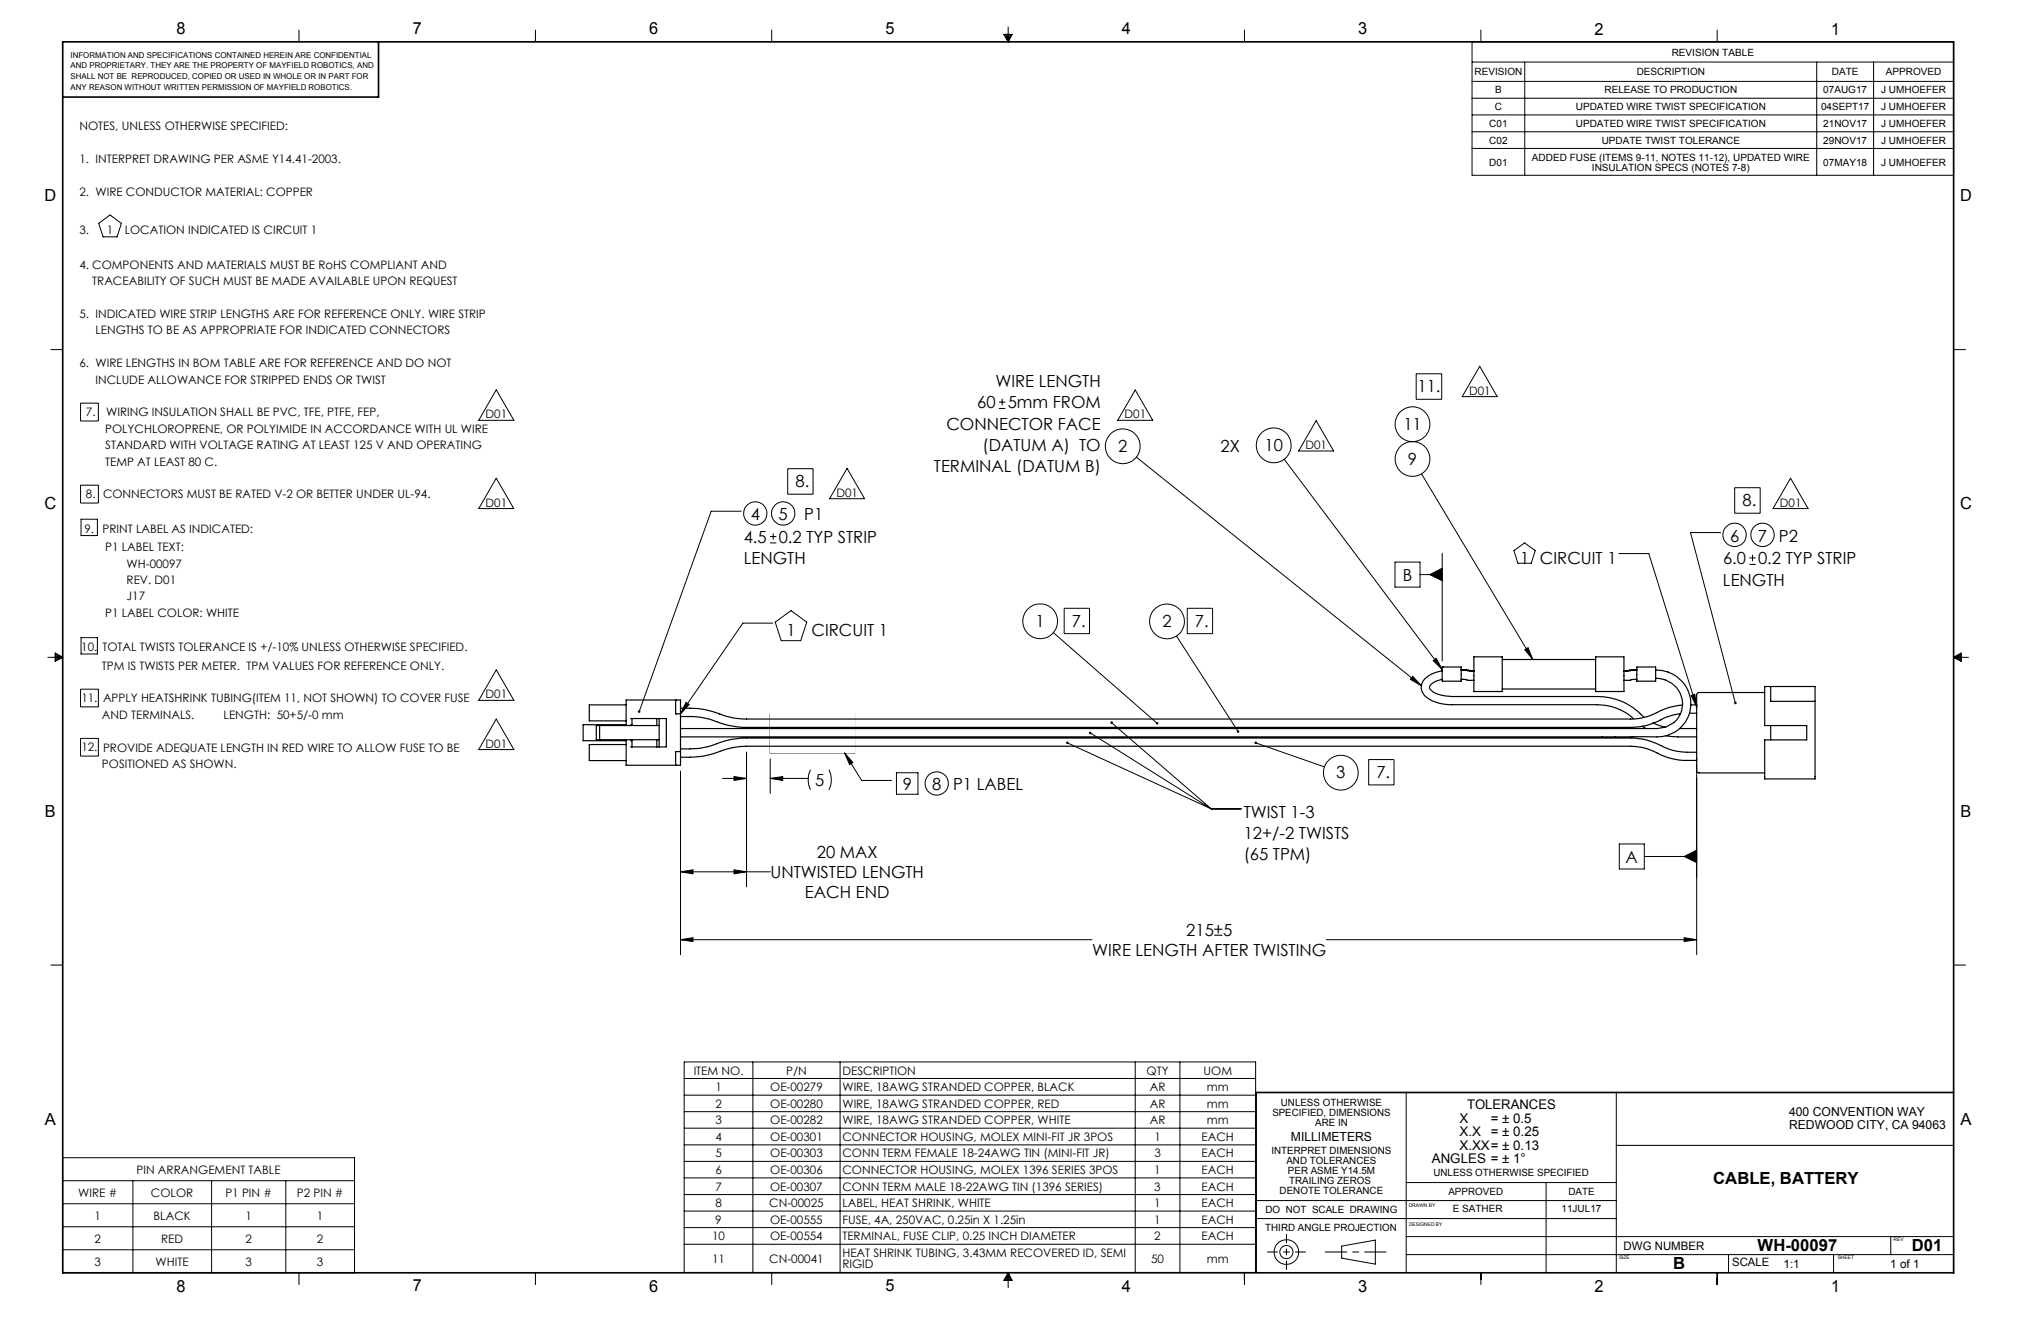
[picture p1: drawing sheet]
<svg xmlns="http://www.w3.org/2000/svg" width="432mm" height="279mm" viewBox="0 0 432 279" stroke-linecap="round" stroke-linejoin="round" font-family="sans-serif">
<g fill="none" stroke="#000" stroke-width=".21">
<path d="M63.3 6.4v2.5M113.3 6.4v2.5M163.3 6.4v2.5M212.4 7.3h1.7l-.8 1.6zM212.7 7.3l.6 1.6M213 7.3l.3 1.6M213.3 5.7v3.2M213.5 7.3l-.2 1.6M213.9 7.3l-.6 1.6M263.3 6.4v2.5M313.3 6.4v2.5M363.3 6.4v2.5"/>
<path d="M10.8 73.9h2.5M413.3 73.9h2.5M10.1 139h3.2M11.7 138.1l1.6 .9-1.6 .9zM11.7 138.4l1.6 .6M11.7 138.7l1.6 .3M13.3 139l-1.6 .6M13.3 139l-1.6 .3M413.3 139h3.2M413.3 139l1.6-.9v1.8zM413.3 139l1.6 .6M413.3 139l1.6 .3"/>
<path d="M414.9 138.4l-1.6 .6M414.9 138.7l-1.6 .3M157.9 159.1v28.5M162.9 151h17.9v8.2h-17.9zM144 163.1v38.8M171.5 162.8a4.8 4.8 0 0 0 0 4.2M175.4 162.8a4.8 4.8 0 0 1 0 4.2M359 164.5v37.4M144 198.8l2.6-.5v.8zM144 184.4l2.6-.4v.8zM144 198.8h87M144 184.4h19"/>
<path d="M155.3 184l2.6 .4-2.6 .4zM280.6 198.8h78.4M356.3 198.3l2.7 .5-2.7 .3zM10.8 204.1h2.5M413.3 204.1h2.5M297.5 231.1v38.1M341.9 231.1v38.1M265.7 257.7h76.2M265.7 253.9h76.2M297.5 250.1h44.4M327.1 250.1v19.1M341.9 242.3h71.4"/>
<path d="M63.3 269.2v2.5M113.3 269.2v2.5M163.3 269.2v2.5M213.3 269.2v3.1M213.3 269.2l.8 1.6h-1.7zM213.3 269.2l-.6 1.6M213.3 269.2l-.3 1.6M213.3 269.2l.6 1.6M213.3 269.2l.2 1.6M263.3 269.2v2.5M283.8 263.6l7.2-1.3v5.1l-7.2-1.3zM297.5 265.4h115.8"/>
<path d="M297.5 261.5h115.8M313.3 269.2v2.5M363.3 269.2v2.5M365.7 265.4v3.8M387.9 265.4v3.8M400 261.5v3.9M413.3 263.6v5.6"/>
<circle cx="272.2" cy="264.8" r="2.6"/>
<circle cx="272.2" cy="264.8" r="1.38"/>
</g>
<path d="M293.2 264.8h-12.8" fill="none" stroke="#000" stroke-width=".21" stroke-dasharray="15.2 1.3 1.3 1.3" stroke-dashoffset="10.7"/>
<path d="M276.2 264.8h-8.1" fill="none" stroke="#000" stroke-width=".21" stroke-dasharray="15.2 1.3 1.3 1.3" stroke-dashoffset="13.1"/>
<path d="M272.2 268.5v-7.4" fill="none" stroke="#000" stroke-width=".21" stroke-dasharray="15.2 1.3 1.3 1.3" stroke-dashoffset="13.4"/>
<path d="M13.3 8.9h400v260.3h-400zM80.1 8.9v11.6h-66.8M413.3 231.1h-147.6v38.1" fill="none" stroke="#000" stroke-width=".35"/>
<path d="M144 198.8l2.6-.5v.8zM356.3 198.3l2.7 .5-2.7 .3zM155.3 184l2.6 .4-2.6 .4zM144 184.4l2.6-.4v.8z" fill="#000"/>
<path d="M162.9 151h17.9v8.2h-17.9z" fill-rule="evenodd" fill="#fff"/>
<g fill="none" stroke="#000" stroke-width=".21">
<path d="M311.4 8.9h101.9v28.2h-101.9zM311.4 13.1h101.9M311.4 17.2h101.9M322.6 13.1v24M384.4 13.1v24M396.4 13.1v24M311.4 20.8h101.9M311.4 24.3h101.9M311.4 27.9h101.9M311.4 31.4h101.9M20.9 47.2l2.4-1.7 2.4 1.7-.9 2.9h-3zM299.6 79.1h5.4v5.4h-5.4z"/>
<path d="M313.1 77.5l3.7 6.4h-7.4zM17 85.3h3.8v3.7h-3.8zM105 82.4l3.7 6.5h-7.4zM166.7 99.1h5.3v5.4h-5.3zM179.2 99.1l3.7 6.4h-7.4zM211.3 86.4h1.4M211.3 85.1h1.4M212 84.3v1.4M240.2 82.5l3.7 6.4h-7.4zM240.4 96.7l60.3 48.3M271.7 97.1l33.4 44.5M278.4 89l3.8 6.4h-7.5z"/>
<path d="M17 102.6h3.8v3.8h-3.8zM17.1 109.8h3.5v3.5h-3.5zM105 101.1l3.7 6.5h-7.4zM156.8 108.1h-6.3l-15.3 42.4M162.9 114.8h1.4M162.9 113.5h1.4M163.6 112.8v1.4M295.1 118.9h5.3v5.3h-5.3zM300.7 100.2l23.6 39.3M305.1 117v22.8M320.3 116.5l2.2-1.7 2.3 1.7-.8 2.6h-2.9zM342.5 117.1h6.3l10.2 32.4"/>
<path d="M364 112.6h-6.4l9.5 36.1M367 103.2h5.4v5.3h-5.4zM370.1 119.4h1.3M370.1 118h1.3M370.8 117.3v1.4M378.8 101.1l3.7 6.5h-7.4zM17.1 134.9h3.5v3.4h-3.5zM163.5 131.8h-6.3l-13.2 19.2M164 131.6l3.4-2.4 3.3 2.4-1.3 3.9h-4.1zM222.8 133.8l22 19.2M225.1 128.7h5.4v5.3h-5.4zM248.9 134.5l13 20.2"/>
<path d="M251.2 128.7h5.3v5.3h-5.3zM300.4 121.5h4.7M302.5 121.5l2.6-1.3v2.6zM303.2 139.7l.6-.5 1.3 2.4zM322.6 137.4l.7-.4 1 2.5zM17 145.8h3.8v3.7h-3.8zM17 156.2h3.8v3.7h-3.8zM105 141.7l3.7 6.4h-7.4zM105 152.1l3.7 6.4h-7.4zM145.1 148.6l.7 .4-1.8 2zM157.9 159.1v8.7M178.7 159.2l3.6 5.9h6.3"/>
<path d="M178.7 159.2l1.7 2.1-.7 .4zM225.8 157.1l30.4 14M230.6 155l25.6 16.1M235.2 152.9l21 18.2M265.7 157.1l14.5 5.1M298.9 143.1l1.8 1.9-2.3-1.3zM357.8 147.1l.8-.2 .4 2.6zM152.9 164.6h5M155.3 164.3l2.6 .3-2.6 .5zM162.9 164.6l2.7-.3v.8zM162.9 160.5v7.3M162.9 164.6h8.1"/>
<path d="M189.7 163.4h4.5v4.6h-4.5zM256.2 171.1h6.4M289.6 160.7h5.3v5.3h-5.3zM342.6 178.5h5.3v5.3h-5.3zM359 161.7v23.9M347.9 181.2h11.1M356.3 181.2l2.7-1.4v2.7zM144.7 224.6h120.9v44.5h-120.9zM144.7 228.1h120.9M144.7 231.6h120.9M144.7 235.1h120.9M144.7 238.6h120.9"/>
<path d="M159.3 224.6v44.5M177.7 224.6v44.5M240.2 224.6v44.5M249.6 224.6v44.5M13.3 244.9h61.7v24.3h-61.7zM13.3 249.7h61.7M13.3 254.6h61.7M13.3 259.5h61.7M28.1 249.7v19.5M44.8 249.7v19.5M60.5 249.7v19.5M144.7 242.1h120.9"/>
<path d="M144.7 245.6h120.9M144.7 249.1h120.9M144.7 252.7h120.9M144.7 256.2h120.9M144.7 259.6h120.9M13.3 264.3h61.7M144.7 263.2h120.9"/>
<circle cx="237.5" cy="94.4" r="3.7"/>
<circle cx="269.5" cy="94.2" r="3.7"/>
<circle cx="298.8" cy="89.7" r="3.7"/>
<circle cx="298.8" cy="97.1" r="3.7"/>
<circle cx="159.8" cy="108.6" r="2.47"/>
<circle cx="165.7" cy="108.6" r="2.47"/>
<circle cx="367" cy="113.1" r="2.46"/>
<circle cx="372.9" cy="113.1" r="2.46"/>
<circle cx="220.1" cy="131.4" r="3.7"/>
<circle cx="246.9" cy="131.4" r="3.7"/>
<circle cx="198.2" cy="165.7" r="2.47"/>
<circle cx="283.7" cy="163.4" r="3.7"/>
</g>
<g fill="#000">
<path d="M230.4 154.9a.26 .26 0 0 0 .2 .4 .26 .26 0 0 0 .3-.3 .26 .26 0 0 0-.4-.2l.1 .2zM225.6 157a.27 .27 0 0 0 .1 .4 .27 .27 0 0 0 .3-.3 .27 .27 0 0 0-.4-.1l.2 .1zM234.9 152.7a.29 .29 0 0 0 .2 .5 .29 .29 0 0 0 .3-.4 .29 .29 0 0 0-.4-.1l.2 .2zM366.9 148.5v.3l.3 .1-.1-.2 .1 .2a.28 .28 0 0 0 .2-.4 .28 .28 0 0 0-.5 0zM357.8 147.1l.8-.2 .4 2.6zM145.1 148.6l.7 .4-1.8 2zM135 150.4l-.1 .2 .2 .2 .1-.3-.1 .3a.27 .27 0 0 0 .4-.3 .27 .27 0 0 0-.5-.1zM178.7 159.2l1.7 2.1-.7 .4zM303.2 139.7l.6-.5 1.3 2.4z"/>
<path d="M244.7 152.8a.26 .26 0 0 0-.1 .4 .26 .26 0 0 0 .4 0l-.2-.2 .2 .2a.27 .27 0 0 0 0-.4 .27 .27 0 0 0-.3 0zM261.7 154.6v.1a.26 .26 0 0 0 .1 .3 .26 .26 0 0 0 .3 0l-.2-.3 .2 .3 .1-.1-.1-.4zM265.5 156.9l-.1 .1 .3 .1-.3-.1a.27 .27 0 0 0 .3 .4 .27 .27 0 0 0 .2-.4 .27 .27 0 0 0-.4-.1zM298.9 143.1l1.8 1.9-2.3-1.3zM322.6 137.4l.7-.4 1 2.5zM356.3 181.2l2.7 1.3v-2.7zM302.5 121.5l2.6 1.3v-2.6z"/>
<path d="M162.9 164.6l2.7-.3v.8zM155.3 164.3l2.6 .3-2.6 .5z"/>
</g>
<g fill="none" stroke="#000" stroke-width=".25">
<path d="M317.8 139.5h19.8M126.9 153.5v3M132.5 149.1h-7.8v3.4h7.8M132.5 157.5h-7.8v3.4h7.8M132.5 156.5v5.4h10.4M132.5 153.3h-9.1v3.4h9.1M133.4 153.3h.3M133.4 152h.3M133.4 156.7h.3M133.4 158h.3M133.7 152h7.3v6h-7.3M133.7 152v1.5"/>
<path d="M133.7 156.5v1.5M139 152v1.5M139 156.5v1.5M139.5 153.5h-13.3v3h13.3M139.5 152v6M142.9 148.1h1.1v13.8h-1.1M142.9 148.1v2.9h1.1M142.9 148.1h-10.4v5.4M144 158.4a19.5 19.5 0 0 0 9.2-1.6l1.5-.4 2.5-.3h187.7a15.9 15.9 0 0 1 7.8 2.2l2.8 .7 3.5 .1M144 159h-1.1v2.9M144 154.1h195M305.1 143.7l-.4 .1a2.38 2.38 0 0 0-2.3 1.7l.1 .3a6.5 6.5 0 0 0 4.8 1.5h30.5a13.1 13.1 0 0 1 10 4.4"/>
<path d="M305.1 141.9l-.4 .1a5.1 5.1 0 0 0-3.9 2.5 2.68 2.68 0 0 0 1.4 3.2 9.1 9.1 0 0 0 5.1 1.3h30.5a11.2 11.2 0 0 1 7.7 3M305.1 141.1h4v.6M305.1 141.1v3h4v-.4M305.1 141.1h.1M309.1 143.7l2.7 .2M309.1 141.7h.4M309.1 141.7v2M309.5 141.7l1.6 .2M309.5 141.7h1.2l.4 .2M311.1 141.9h.7M311.8 141.9v-3h6v7.4h-6v-2.4M311.8 141.9v2"/>
<path d="M317.8 145.7h19.8M343.6 141.9v-3h-6v7.4h6v-2.4M343.6 141.9h.7M343.6 141.9v2M345.9 141.7h-1.1l-.5 .2M345.9 141.7l-1.6 .2M345.9 141.7h.4M346.3 143.7l-2.7 .2M346.3 141.7v-.6h4v3h-4v-.4M346.3 141.7v2M347.4 153.6l.8 .5M349.7 152.9l2.7 .9"/>
<path d="M350.3 141.7a7.1 7.1 0 0 1 7.4 6.9 7.1 7.1 0 0 1-7.1 7.3h-206.6M350.3 143.4a5.4 5.4 0 0 1 5.2 3.3 5.4 5.4 0 0 1-1.3 6.1h-.1M352.4 155.6a30 30 0 0 0 6.6 .3M354.2 152.8l-1.7 1-1.9 .3h-11.7M355.4 154.1h3.6M355.5 150.9a16.8 16.8 0 0 0-5.7 2l-2.3 .7-2.6 .2h-187a19.1 19.1 0 0 1-7.7-1.6l-3.5-.6h-2.7M356 149.1a16.2 16.2 0 0 0-6.8 2.2l-2.1 .6-1.4 .2h-187.8a18.9 18.9 0 0 1-7.2-1.6l-3.1-.6-3.6-.1M357.4 150.8h1.6M357.7 149.1h1.3v.4M359 149.5v10.9M373.3 146.5h-14a.91 .91 0 0 0-.3 1.2v1.8M373.3 145.2h10.7v19.5h-10.7v-8.2h8.9v-3h-8.9z"/>
<path d="M374.6 145.2v3.1h9.4M374.6 153.5v3M144 160.2a20.7 20.7 0 0 0 9.6-1.7l2.9-.6 1.4-.1h187a12.2 12.2 0 0 1 6.4 1.8 14.9 14.9 0 0 0 7.7 1.2v-.4M359 160.4v1.8a.87 .87 0 0 0 .4 1.3h13.9"/>
</g>
<g font-size="3.5">
<text x="37.3" y="7.3">8</text>
<text x="87.3" y="7.3">7</text>
<text x="137.3" y="7.3">6</text>
<text x="187.3" y="7.3">5</text>
<text x="237.3" y="7.3">4</text>
<text x="287.4" y="7.3">3</text>
<text x="337.4" y="7.3">2</text>
<text x="387.4" y="7.3">1</text>
<text x="9.4" y="42.5">D</text>
<text x="414.7" y="42.5">D</text>
<text x="210.6" y="81.8">WIRE LENGTH</text>
<text x="299.9" y="83">11.</text>
<text x="206.8" y="86.4">60</text>
<text x="213.2" y="86.4">5mm FROM</text>
<text x="200.2" y="90.9">CONNECTOR FACE</text>
<text x="207.9" y="95.4">(DATUM A) TO</text>
<text x="236.6" y="95.6">2</text>
<text x="258.2" y="95.6">2X</text>
<text x="267.5" y="95.4">10</text>
<text x="296.9" y="91">11</text>
<text x="197.6" y="99.9">TERMINAL (DATUM B)</text>
<text x="297.9" y="98.3">9</text>
<text x="9.4" y="107.6">C</text>
<text x="168.3" y="103.1">8.</text>
<text x="368.6" y="107.1">8.</text>
<text x="414.7" y="107.7">C</text>
<text x="158.8" y="110.1">4</text>
<text x="164.7" y="110.1">5</text>
<text x="170.1" y="110.1">P1</text>
<text x="157.3" y="119.3">LENGTH</text>
<text x="157.3" y="114.8">4.5</text>
<text x="164.7" y="114.8">0.2 TYP STRIP</text>
<text x="321.6" y="119.3">1 CIRCUIT 1</text>
<text x="364.5" y="119.3">6.0</text>
<text x="366" y="114.6">6</text>
<text x="371.9" y="114.6">7 P2</text>
<text x="371.9" y="119.3">0.2 TYP STRIP</text>
<text x="296.8" y="122.8">B</text>
<text x="364.5" y="123.9">LENGTH</text>
<text x="166.4" y="134.5">1</text>
<text x="171.7" y="134.5">CIRCUIT 1</text>
<text x="219.1" y="132.6">1</text>
<text x="226.8" y="132.6">7.</text>
<text x="245.9" y="132.7">2</text>
<text x="252.8" y="132.6">7.</text>
<text x="172.5" y="166.2">5</text>
<text x="191" y="167.2">9</text>
<text x="197.2" y="167.2">8 P1 LABEL</text>
<text x="282.7" y="164.7">3</text>
<text x="291.2" y="164.6">7.</text>
<text x="9.5" y="172.7">B</text>
<text x="263.1" y="172.9">TWIST 1-3</text>
<text x="414.8" y="172.8">B</text>
<text x="263.1" y="177.4">12+/-2 TWISTS</text>
<text x="163" y="185.7">UNTWISTED LENGTH</text>
<text x="172.8" y="181.5">20 MAX</text>
<text x="263.1" y="182">(65 TPM)</text>
<text x="343.9" y="182.5">A</text>
<text x="170.3" y="189.9">EACH END</text>
<text x="251" y="198">215±5</text>
<text x="231.1" y="202.2">WIRE LENGTH AFTER TWISTING</text>
<text x="9.5" y="237.9">A</text>
<text x="414.8" y="237.9">A</text>
<text x="362.5" y="250.5">CABLE, BATTERY</text>
<text x="354" y="268.5">B</text>
<text x="371.8" y="264.6">WH-00097</text>
<text x="404.5" y="264.7">D01</text>
<text x="37.3" y="273.2">8</text>
<text x="87.3" y="273.1">7</text>
<text x="137.3" y="273.2">6</text>
<text x="187.3" y="273.1">5</text>
<text x="237.3" y="273.2">4</text>
<text x="287.4" y="273.2">3</text>
<text x="337.4" y="273.2">2</text>
<text x="387.4" y="273.2">1</text>
</g>
<g font-size="2.8">
<text x="308.8" y="237.5">X</text>
<text x="310.4" y="234.6">TOLERANCES</text>
<text x="315.4" y="237.5">= ± 0.5</text>
<text x="308.8" y="243.2">X.XX= ± 0.13</text>
<text x="308.8" y="240.3">X.X</text>
<text x="315.4" y="240.3">= ± 0.25</text>
<text x="302.9" y="246.1">ANGLES = ± 1°</text>
</g>
<g font-size="2.6">
<text x="378.5" y="238.9">REDWOOD CITY, CA 94063</text>
<text x="378.5" y="236.1">400 CONVENTION WAY</text>
<text x="273.1" y="241.4">MILLIMETERS</text>
</g>
<g font-size="2.5">
<text x="16.8" y="27.6">NOTES, UNLESS OTHERWISE SPECIFIED:</text>
<text x="16.8" y="34.5">1. INTERPRET DRAWING PER ASME Y14.41-2003.</text>
<text x="16.8" y="41.5">2. WIRE CONDUCTOR MATERIAL: COPPER</text>
<text x="16.8" y="49.5">3.</text>
<text x="22.6" y="49.5">1</text>
<text x="26.4" y="49.5">LOCATION INDICATED IS CIRCUIT 1</text>
<text x="16.8" y="56.8">4. COMPONENTS AND MATERIALS MUST BE RoHS COMPLIANT AND</text>
<text x="19.5" y="60.3">TRACEABILITY OF SUCH MUST BE MADE AVAILABLE UPON REQUEST</text>
<text x="16.8" y="67.3">5. INDICATED WIRE STRIP LENGTHS ARE FOR REFERENCE ONLY. WIRE STRIP</text>
<text x="20.2" y="70.7">LENGTHS TO BE AS APPROPRIATE FOR INDICATED CONNECTORS</text>
<text x="16.8" y="77.7">6. WIRE LENGTHS IN BOM TABLE ARE FOR REFERENCE AND DO NOT</text>
<text x="20.2" y="81.1">INCLUDE ALLOWANCE FOR STRIPPED ENDS OR TWIST</text>
<text x="310.8" y="83.5">D01</text>
<text x="18.2" y="88">7.</text>
<text x="22.5" y="88.1">WIRING INSULATION SHALL BE PVC, TFE, PTFE, FEP,</text>
<text x="102.7" y="88.5">D01</text>
<text x="237.9" y="88.5">D01</text>
<text x="22.3" y="91.5">POLYCHLOROPRENE, OR POLYIMIDE IN ACCORDANCE WITH UL WIRE</text>
<text x="22.3" y="95">STANDARD WITH VOLTAGE RATING AT LEAST 125 V AND OPERATING</text>
<text x="276.2" y="95">D01</text>
<text x="22.3" y="98.5">TEMP AT LEAST 80 C.</text>
<text x="18.2" y="105.4">8.</text>
<text x="21.8" y="105.4">CONNECTORS MUST BE RATED V-2 OR BETTER UNDER UL-94.</text>
<text x="102.7" y="107.2">D01</text>
<text x="176.9" y="105">D01</text>
<text x="376.6" y="107.2">D01</text>
<text x="17.9" y="112.7">9.</text>
<text x="21.7" y="112.7">PRINT LABEL AS INDICATED:</text>
<text x="22.3" y="116.6">P1 LABEL TEXT:</text>
<text x="26.8" y="120">WH-00097</text>
<text x="26.8" y="123.5">REV. D01</text>
<text x="22.3" y="130.5">P1 LABEL COLOR: WHITE</text>
<text x="26.8" y="127">J17</text>
<text x="17.2" y="137.8">10.</text>
<text x="21.7" y="137.8">TOTAL TWISTS TOLERANCE IS +/-10% UNLESS OTHERWISE SPECIFIED.</text>
<text x="21.6" y="141.6">TPM IS TWISTS PER METER. TPM VALUES FOR REFERENCE ONLY.</text>
<text x="17.2" y="148.5">11.</text>
<text x="21.8" y="148.6">APPLY HEATSHRINK TUBING(ITEM 11, NOT SHOWN) TO COVER FUSE</text>
<text x="102.7" y="147.7">D01</text>
<text x="21.6" y="152">AND TERMINALS.</text>
<text x="47.3" y="152">LENGTH: 50+5/-0 mm</text>
<text x="17.2" y="158.9">12.</text>
<text x="21.8" y="159">PROVIDE ADEQUATE LENGTH IN RED WIRE TO ALLOW FUSE TO BE</text>
<text x="102.7" y="158.1">D01</text>
<text x="21.6" y="162.4">POSITIONED AS SHOWN.</text>
<text x="146.8" y="227.3">ITEM NO.</text>
<text x="166.3" y="227.3">P/N</text>
<text x="178.2" y="227.3">DESCRIPTION</text>
<text x="242.6" y="227.3">QTY</text>
<text x="254.6" y="227.3">UOM</text>
<text x="151.4" y="230.8">1</text>
<text x="163" y="230.8">OE-00279</text>
<text x="178.2" y="230.8">WIRE, 18AWG STRANDED COPPER, BLACK</text>
<text x="243.2" y="230.8">AR</text>
<text x="255.3" y="230.8">mm</text>
<text x="151.4" y="237.8">3</text>
<text x="151.4" y="234.3">2</text>
<text x="163" y="237.8">OE-00282</text>
<text x="163" y="234.3">OE-00280</text>
<text x="178.2" y="237.8">WIRE, 18AWG STRANDED COPPER, WHITE</text>
<text x="178.2" y="234.3">WIRE, 18AWG STRANDED COPPER, RED</text>
<text x="243.2" y="237.8">AR</text>
<text x="243.2" y="234.3">AR</text>
<text x="255.3" y="237.8">mm</text>
<text x="255.3" y="234.3">mm</text>
<text x="151.3" y="244.8">5</text>
<text x="151.3" y="241.3">4</text>
<text x="162.9" y="244.8">OE-00303</text>
<text x="162.9" y="241.3">OE-00301</text>
<text x="178.2" y="244.8">CONN TERM FEMALE 18-24AWG TIN (MINI-FIT JR)</text>
<text x="178.2" y="241.3">CONNECTOR HOUSING, MOLEX MINI-FIT JR 3POS</text>
<text x="244.2" y="244.8">3</text>
<text x="244.2" y="241.3">1</text>
<text x="254.2" y="244.8">EACH</text>
<text x="254.2" y="241.3">EACH</text>
<text x="28.9" y="248.2">PIN ARRANGEMENT TABLE</text>
<text x="151.3" y="251.8">7</text>
<text x="151.3" y="248.3">6</text>
<text x="162.9" y="251.8">OE-00307</text>
<text x="162.9" y="248.3">OE-00306</text>
<text x="178.2" y="251.8">CONN TERM MALE 18-22AWG TIN (1396 SERIES)</text>
<text x="178.2" y="248.3">CONNECTOR HOUSING, MOLEX 1396 SERIES 3POS</text>
<text x="244.2" y="251.8">3</text>
<text x="244.2" y="248.3">1</text>
<text x="254.2" y="251.8">EACH</text>
<text x="254.2" y="248.3">EACH</text>
<text x="16.6" y="253.1">WIRE #</text>
<text x="20" y="257.9">1</text>
<text x="31.9" y="253.1">COLOR</text>
<text x="32.5" y="257.9">BLACK</text>
<text x="47.7" y="253.1">P1 PIN #</text>
<text x="51.9" y="257.9">1</text>
<text x="62.8" y="253.1">P2 PIN #</text>
<text x="67" y="257.9">1</text>
<text x="151.3" y="255.3">8</text>
<text x="162.8" y="255.3">CN-00025</text>
<text x="178.2" y="255.3">LABEL, HEAT SHRINK, WHITE</text>
<text x="244.2" y="255.3">1</text>
<text x="254.2" y="255.3">EACH</text>
<text x="20" y="262.8">2</text>
<text x="34.1" y="262.8">RED</text>
<text x="51.9" y="262.8">2</text>
<text x="67" y="262.8">2</text>
<text x="150.7" y="262.3">10</text>
<text x="151.3" y="258.8">9</text>
<text x="162.9" y="262.3">OE-00554</text>
<text x="162.9" y="258.8">OE-00555</text>
<text x="178.2" y="262.3">TERMINAL, FUSE CLIP, 0.25 INCH DIAMETER</text>
<text x="178.2" y="258.8">FUSE, 4A, 250VAC, 0.25in X 1.25in</text>
<text x="244.2" y="262.3">2</text>
<text x="244.2" y="258.8">1</text>
<text x="254.2" y="262.3">EACH</text>
<text x="254.2" y="258.8">EACH</text>
<text x="20" y="267.7">3</text>
<text x="32.9" y="267.7">WHITE</text>
<text x="51.9" y="267.7">3</text>
<text x="67" y="267.7">3</text>
<text x="150.6" y="267.1">11</text>
<text x="162.7" y="267.1">CN-00041</text>
<text x="178.2" y="265.8">HEAT SHRINK TUBING, 3.43MM RECOVERED ID, SEMI</text>
<text x="178.2" y="268.3">RIGID</text>
<text x="243.5" y="267.1">50</text>
<text x="255.3" y="267.1">mm</text>
<text x="343.5" y="264.3">DWG NUMBER</text>
<text x="377.3" y="268.1">1:1</text>
<text x="399.9" y="268.1">1 of 1</text>
</g>
<text font-size="2.4" x="366.5" y="267.8">SCALE</text>
<g font-size="2.1">
<text x="353.7" y="11.8">REVISION TABLE</text>
<text x="312" y="15.9">REVISION</text>
<text x="346.3" y="15.9">DESCRIPTION</text>
<text x="387.6" y="15.9">DATE</text>
<text x="399" y="15.9">APPROVED</text>
<text x="316.3" y="23.3">C</text>
<text x="316.3" y="19.8">B</text>
<text x="333.4" y="23.3">UPDATED WIRE TWIST SPECIFICATION</text>
<text x="339.4" y="19.8">RELEASE TO PRODUCTION</text>
<text x="385.3" y="23.3">04SEPT17</text>
<text x="385.7" y="19.8">07AUG17</text>
<text x="398" y="19.8">J UMHOEFER</text>
<text x="398" y="23.3">J UMHOEFER</text>
<text x="315.1" y="26.9">C01</text>
<text x="333.4" y="26.9">UPDATED WIRE TWIST SPECIFICATION</text>
<text x="385.7" y="26.9">21NOV17</text>
<text x="398" y="26.9">J UMHOEFER</text>
<text x="315.1" y="30.4">C02</text>
<text x="315.1" y="35">D01</text>
<text x="324.1" y="34">ADDED FUSE (ITEMS 9-11, NOTES 11-12), UPDATED WIRE</text>
<text x="338.9" y="30.4">UPDATE TWIST TOLERANCE</text>
<text x="385.7" y="30.4">29NOV17</text>
<text x="385.7" y="35">07MAY18</text>
<text x="398" y="30.4">J UMHOEFER</text>
<text x="398" y="35">J UMHOEFER</text>
<text x="336.8" y="36.1">INSULATION SPECS (NOTES 7-8)</text>
<text x="269.2" y="236.1">SPECIFIED, DIMENSIONS</text>
<text x="271" y="234">UNLESS OTHERWISE</text>
<text x="278.2" y="238.3">ARE IN</text>
<text x="269" y="244">INTERPRET DIMENSIONS</text>
<text x="272.2" y="246.1">AND TOLERANCES</text>
<text x="272.5" y="248.2">PER ASME Y14.5M</text>
<text x="272.8" y="250.4">TRAILING ZEROS</text>
<text x="303.3" y="248.8">UNLESS OTHERWISE SPECIFIED</text>
<text x="267.7" y="256.6">DO NOT SCALE DRAWING</text>
<text x="270.7" y="252.5">DENOTE TOLERANCE</text>
<text x="306.4" y="252.7">APPROVED</text>
<text x="307.3" y="256.4">E SATHER</text>
<text x="330.4" y="256.4">11JUL17</text>
<text x="331.8" y="252.7">DATE</text>
<text x="267.7" y="260.3">THIRD ANGLE PROJECTION</text>
</g>
<g font-size="1.7">
<text x="14.9" y="12.2">INFORMATION AND SPECIFICATIONS CONTAINED HEREIN ARE CONFIDENTIAL</text>
<text x="14.9" y="14.5">AND PROPRIETARY. THEY ARE THE PROPERTY OF MAYFIELD ROBOTICS, AND</text>
<text x="14.9" y="16.7">SHALL NOT BE REPRODUCED, COPIED OR USED IN WHOLE OR IN PART FOR</text>
<text x="14.9" y="19">ANY REASON WITHOUT WRITTEN PERMISSION OF MAYFIELD ROBOTICS.</text>
</g>
<g font-size="1.1">
<text x="298" y="255.2">DRAWN BY</text>
<text x="298.1" y="259.2">DESIGNED BY</text>
<text x="400.6" y="262.6">REV</text>
<text x="342.5" y="266.3">SIZE</text>
<text x="388.8" y="266.4">SHEET</text>
</g>
</svg>
